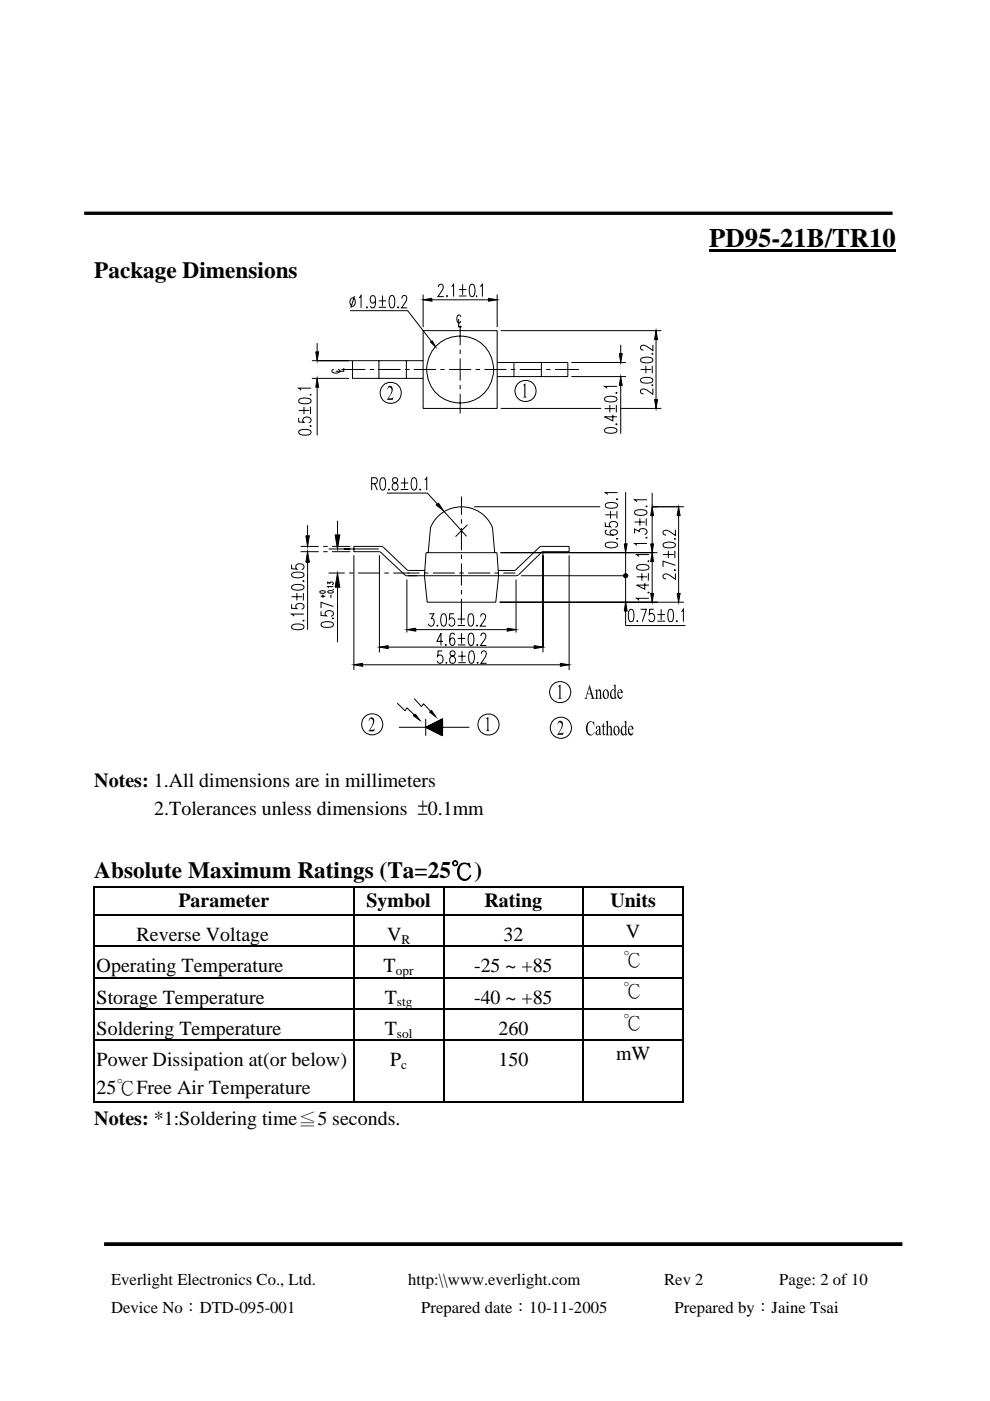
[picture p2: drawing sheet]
<svg xmlns="http://www.w3.org/2000/svg" width="210mm" height="297mm" viewBox="0 0 210 297" stroke-linecap="round" stroke-linejoin="round" font-family="sans-serif">
<path d="M22.1 263.8h169.3" fill="none" stroke="#000" stroke-width=".79" stroke-linecap="butt"/>
<path d="M51.8 54.5h95.9v109.3h-95.9z" fill="#fff"/>
<g fill="none" stroke="#000" stroke-width=".21">
<path d="M66.1 76.5h23.6M67 74.6h.6l-.3 1.9zM67.3 72.7v1.9M70.8 78.3a.44 .44 0 0 0-.4 .5 .44 .44 0 0 0 .6 .3h.4a.44 .44 0 0 0 .7-.3 .44 .44 0 0 0-.4-.5M72.4 78.3h5.1M72.9 78v.7h-1.7M74.3 65.9h12.2l5 6.5M74.5 63.3l.2-.1a.9 .9 0 0 1 .7 .8 .9 .9 0 0 1-.7 .9 1.11 1.11 0 0 1-.2-1.6zM74.8 76.5v3.7h14.9M75.2 62.8l-.8 2.5M76.1 63.2l.5-.5v2.6M77.8 65v.3z"/>
<path d="M78.4 78.3h1M79.7 63.5a.68 .68 0 0 1-.7 .8 .87 .87 0 0 1-.5-.9 .87 .87 0 0 1 .6-.7 1.13 1.13 0 0 1 .6 1.5l-.3 1-.5 .1-.3-.4M80.3 78.3h4.7M80.3 63.8h1.6M80.3 65.2h1.6M80.4 76.5v3.7M81.1 62.7v2.2M82.8 62.8l.4-.1a1.38 1.38 0 0 1 .5 1.5l-.2 1-.5 .1a1.33 1.33 0 0 1-.5-1.5zM84.4 65v.3zM85.2 63.3l.2-.5 .5-.1a.96 .96 0 0 1 .1 1.4l-.8 1.2h1.2M85.9 78.3h.9M86.2 76.5v3.7"/>
<path d="M87.8 78.3h4.7M89.7 63.6l1.9-.4v.7zM89.7 70.1h15.8v16.5h-15.8zM89.7 62.4v7M91.3 72.5l.4-.3 .7 1.3zM91.6 63.6h12M93 60.9l.2-.5 .5-.1a.96 .96 0 0 1 0 1.5l-.8 1.1h1.2M93.4 78.3h.9M94.8 62.6v.3zM95.2 78.3h4.7M95.8 60.8l.4-.5v2.6M97.3 67.6v1.7h.7"/>
<path d="M97.3 61.4h1.6M97.3 62.8h1.6M97.6 69v4.2M97.6 74.1v1M97.6 76v4.7M97.7 67.2l-.2-.4a.95 .95 0 0 0-.4 1.6h.4l.2-.3M98.1 60.3v2.2M99.8 60.4l.4-.1a1.69 1.69 0 0 1 .4 2.1l-.1 .4-.4 .1a1.34 1.34 0 0 1-.6-1.5zM100.9 78.3h.9M101.1 62.6v.3l.1-.1M101.9 60.8l.4-.5v2.6M102.7 78.3h4.7"/>
<path d="M103.6 63.2l1.9 .4-1.9 .3zM105.5 76.9h14.9v2.9h-14.9M105.5 62.4v7M106.2 70.1h34.1M108.4 78.3h.9M109 76.9v2.9M110.2 78.3h4.7M114.8 76.9v2.9M115.8 78.3h1M117.7 78.3h5.1M121.2 79.8h11.6M121.2 76.9h11.6"/>
<path d="M131.4 75h.6l-.3 1.9zM131.7 79.8l.3 1.9h-.6zM131.7 73.1v1.9M135.9 78.3h2.2M136 76a2.64 2.64 0 0 1 2.3 0l.2 .4a1.33 1.33 0 0 1-1.5 .5l-1-.2zM137 77.6v1.5M138.2 75h.3zM138.3 77.6v1.5M138.5 73.1v1.2l-1.3-.9a.75 .75 0 0 0-.8-.2 .75 .75 0 0 0-.5 .7l.2 .2 .4 .1M139.1 70.1l.4 1.9h-.7zM139.1 72v12.7M63.4 88.6v.9l1.1 .1a.59 .59 0 0 1-.3-.6 .59 .59 0 0 1 .4-.5 .82 .82 0 0 1 1 0 .82 .82 0 0 1 .2 1l-.3 .1"/>
<path d="M63.4 87h2.2M63.5 91.3a2.83 2.83 0 0 1 2.3 0l.2 .4a1.34 1.34 0 0 1-1.5 .6l-1-.3-.1-.3zM63.5 84.6a2.83 2.83 0 0 1 2.3 0l.2 .5a1.34 1.34 0 0 1-1.5 .5l-1-.2-.1-.3zM64.5 86.2v1.6M65.7 90.3h.3zM65.7 83.7h.3zM65.8 86.2v1.6M66 82.3h-2.6l.5 .4M66.1 80.2h7.9M67.3 80.2l.3 1.9h-.6zM67.3 82.1v10.2M97.6 81.6v.9"/>
<path d="M97.6 83.5v4.2M106.2 86.6h21.3M128.2 86.6h2.3M128.4 90.9a2.63 2.63 0 0 1 2.3 0l.2 .5a1.38 1.38 0 0 1-1.6 .5l-.9-.3-.2-.2zM128.4 84.3a2.83 2.83 0 0 1 2.3 0l.2 .4a1.38 1.38 0 0 1-1.6 .5l-.9-.2-.2-.3zM129.3 85.8v1.6M130 87.9v1.3l-1.8-.8h2.7M130.6 89.9h.3zM130.6 83.3h.3zM130.7 85.8v1.6M130.9 81.9h-2.7l.5 .4M131.7 86.6h8.6"/>
<path d="M131.7 81.7v10.3M136 80.3a2.84 2.84 0 0 1 2.3 0l.2 .4a1.29 1.29 0 0 1-1.5 .5l-1-.2zM138.2 81.7h.3zM138.5 82.4v1.2l-1.3-.9a.73 .73 0 0 0-.8-.2 .73 .73 0 0 0-.5 .7l.6 .3M138.8 84.7h.7l-.4 1.9zM61.8 119.7v.9l1.2 .1a.61 .61 0 0 1 .1-1.1 .82 .82 0 0 1 1 0 .82 .82 0 0 1 .2 1l-.3 .2M63.8 115.8h3.8M63.8 117h3.8M64.9 113.6h.7l-.4 2.2zM65.2 117l.4 2.2h-.7zM65.2 111.3v2.3M65.2 119.2v14.3"/>
<path d="M68.6 115.8h.9M68.6 117h.9M69.7 116.4h10.6M70.4 115.8h3.9M70.4 117h3.9M71.1 113.4h1l-.5 3zM71.6 110.4v3M75.1 117.7v24.4M78.8 102.5a.77 .77 0 0 0 1-.1 .77 .77 0 0 0 .1-1l-1.1-.1v2.6M79.4 102.5l.6 1.4M80.5 117.7v20.6M80.8 101.4l.5-.1a1.29 1.29 0 0 1 .5 1.5l-.3 1-.4 .1a1.34 1.34 0 0 1-.5-1.5z"/>
<path d="M82 104.5h8.7l8.3 9.2M82.5 103.7v.2zM83.4 101.4a.65 .65 0 0 0 .5 1 .74 .74 0 0 1 .5 1 .74 .74 0 0 1-1 .4l-.1-.1a.93 .93 0 0 1 .8-1.4 .55 .55 0 0 0 .2-.5 .55 .55 0 0 0-.3-.5zM85 102.4h1.6M85 103.8h1.6M85.8 101.3v2.2M87.5 101.4l.4-.1a1.33 1.33 0 0 1 .5 1.5l-.2 1-.5 .1a1.38 1.38 0 0 1-.5-1.5zM89.1 103.7v.2zM90.1 101.8l.4-.5v2.6M90.4 117.2h15l.3 4.9-.5 5.6h-14.6l-.6-5.6zM90.8 117.2l.5-5.3a7.1 7.1 0 0 1 6.6-4.4 7.1 7.1 0 0 1 6.6 4.4l.4 5.3M92.5 107.1l.5-.5 1 1.6z"/>
<path d="M97.9 105.3v3.9M97.9 110.1v.9M97.9 112v4.6M97.9 117.6v.9M97.9 119.5v4.6M99.1 111.3l-2.5 2.5M100.6 107.4h26.7M106.2 117.2h33.2M115.2 117h-.2l-5 4.9-.5 .1-23.3 .1-5.5-5.1h-5.6v-1.2l6 .1 5.4 5h3.6M115.2 117h5.5v-1.2l-6.2 .1-5.2 5h-3.6M115.2 117v21.3M120.7 117.7v24.4"/>
<path d="M128.4 110.7v.9l1.1 .1a.59 .59 0 0 1-.3-.6 .59 .59 0 0 1 .4-.5 .81 .81 0 0 1 1 0 .81 .81 0 0 1 .3 1l-.4 .2M128.4 109.2h2.2M128.5 115.2a2.84 2.84 0 0 1 2.4 0l.1 .4a1.64 1.64 0 0 1-2.1 .5l-.4-.2zM128.5 106.8a2.64 2.64 0 0 1 2.4 0l.1 .4a1.29 1.29 0 0 1-1.5 .6l-1-.3zM128.7 112.4a.48 .48 0 0 0-.2 .8 1.92 1.92 0 0 0 2.5-.3 .83 .83 0 0 0-.8-.6 .83 .83 0 0 0-.8 .6l.3 .4 .4 .2M129.5 108.4v1.5M130.7 114.2h.3zM130.7 105.8h.3zM130.9 108.4v1.5M131 104.4h-2.6l.5 .5M132.4 115.3h.6l-.3 1.9zM132.7 117.2v15.4h12.7"/>
<path d="M132.7 104.4v10.9M134.6 113.1v-.9l1 .5v-.3a.92 .92 0 0 1 1-.3 .92 .92 0 0 1 .6 .8l-.5 .4M134.6 110.7h2.2M134.7 108.3a2.84 2.84 0 0 1 2.4 0l.1 .5a1.7 1.7 0 0 1-2.1 .4l-.4-.2zM135.1 120a2.63 2.63 0 0 1 2.4 0l.1 .4a1.34 1.34 0 0 1-1.5 .5l-1-.3-.1-.2zM135.7 109.9v1.6M137 114h.2zM137 107.4h.2zM137.1 109.9v1.6M137.2 115.2h-2.6l.5 .5M137.2 106h-2.6l.5 .4M137.4 119h.2z"/>
<path d="M137.6 117.6h-2.6l.5 .4M138 115.3h.6l-.3 1.9zM138.3 117.2l.3 1.9h-.6zM138.3 107.4l.3 1.9h-.6zM138.3 104.5v2.9h6.8M138.3 109.3v6M138.3 119.1v6.7M140.6 117.6h2.3M140.8 115.2a2.63 2.63 0 0 1 2.3 0l.2 .4a1.35 1.35 0 0 1-1.5 .6l-1-.3-.2-.3zM141.8 116.8v1.5M143 114.3h.3zM143.1 116.8v1.5"/>
<path d="M143.3 119.8l-2.7-.8v1.2M143.3 112.3v1.2l-1.3-.8a.77 .77 0 0 0-.8-.3 .77 .77 0 0 0-.6 .7l.7 .4M143.9 107.4l.4 1.9h-.7zM143.9 109.3v16.5M61.8 128.1v.9l1.2 .1a.59 .59 0 0 1 .1-1.1 .81 .81 0 0 1 1 0 .81 .81 0 0 1 .2 1l-.3 .1M61.8 126.5h2.3M62 132.6a2.63 2.63 0 0 1 2.3 0l.2 .4a1.34 1.34 0 0 1-1.5 .5l-1-.2-.2-.3zM62 124.2a2.83 2.83 0 0 1 2.3 0l.2 .4a1.69 1.69 0 0 1-2.1 .4l-.4-.1-.2-.3zM62 121.5a2.83 2.83 0 0 1 2.3 0l.2 .5a1.34 1.34 0 0 1-1.5 .5l-1-.3-.2-.2zM63 125.7v1.6M64.2 131.6h.3zM64.2 123.2h.3z"/>
<path d="M64.3 125.7v1.6M64.5 130.2h-2.7l.6 .4M67.9 125.3l.6-.1 .5 .3a.69 .69 0 0 1-1.2 0zM68 126.4h1M68.1 129.6v.9l1.1 .1a.57 .57 0 0 1-.3-.6 .57 .57 0 0 1 .4-.5 .81 .81 0 0 1 1 0 .81 .81 0 0 1 .3 1l-.4 .2M68.2 132.1a2.63 2.63 0 0 1 2.4 0l.1 .4a1.34 1.34 0 0 1-1.5 .5l-1-.2-.1-.3zM68.5 126.1v.7M69.5 123.9v-.5l.5 .3 .1-.3h.3l.3 .2-.2 .4M69.6 125.3l.6-.1 .5 .2a.71 .71 0 0 1-1.2 0zM69.7 121.5h3.4M70.2 126.1v.7M70.5 131.1h.2z"/>
<path d="M70.6 124.9h.1M70.7 124.4h-1.2l.2 .2M70.7 128.6l-2.6-.9v1.2M71.6 121.5l.5 3h-1zM71.6 124.5v11.7M74 121.5h1M75.9 121.5h4.7M80.5 137.2l1.8-.3v.6zM81.5 121.5h1M82.3 137.2h31M83.4 121.5h5.6M86.3 133.5l1.9-.3v.6z"/>
<path d="M86.3 122.9v11.2M88.2 133.5h19.4M89.9 121.5h1M91 130.1h1l-.5 1a.83 .83 0 0 1 .6 .9 .83 .83 0 0 1-.8 .8l-.3-.2-.1-.4M91.8 121.5h4.7M92.8 132.5v.3zM93.7 130.2l.5-.1a1.34 1.34 0 0 1 .5 1.5l-.3 1-.4 .2a1.7 1.7 0 0 1-.4-2.2zM93.8 138h-.9l-.1 1.1a.59 .59 0 0 1 .6-.2 .59 .59 0 0 1 .5 .4 .82 .82 0 0 1 0 1 .82 .82 0 0 1-1 .2l-.1-.4M94 136h-1.3l.8-1.8v2.7M94.6 136.6v.3zM95.5 138.1a.65 .65 0 0 0 .6 1 .73 .73 0 0 1 .5 1.1 .73 .73 0 0 1-1.1 .2 .93 .93 0 0 1 .7-1.4 .56 .56 0 0 0 0-1zM96.3 130.1h-.9l-.1 1.2a.59 .59 0 0 1 .6-.3 .59 .59 0 0 1 .5 .4 .82 .82 0 0 1 0 1 .82 .82 0 0 1-1 .2l-.2-.4"/>
<path d="M96.4 134.6l-.1-.2-.4-.2a1.5 1.5 0 0 0-.5 1.8l.1 .5 .4 .4a.85 .85 0 0 0 .6-.9 .85 .85 0 0 0-.6-.8l-.3 .2-.2 .6M97.1 131.3h1.5M97.1 132.6h1.5M97.1 135.4h1.6M97.1 136.7h1.6M97.2 139.1h1.6M97.4 121.5h1M97.9 130.1v2.3M97.9 125.1v.9M97.9 127v3.9M97.9 134.2v2.3M98 138v2.3"/>
<path d="M99.3 121.5h4.7M99.5 130.2l.4-.1a1.3 1.3 0 0 1 .6 1.5l-.3 1-.4 .2a1.34 1.34 0 0 1-.5-1.5zM99.6 134.4l.4-.2a1.3 1.3 0 0 1 .5 1.5l-.2 1-.5 .2a1.34 1.34 0 0 1-.5-1.5zM99.7 138.1l.4-.1a1.64 1.64 0 0 1 .4 2.1l-.1 .4-.5 .1a1.38 1.38 0 0 1-.5-1.5zM101.2 132.5v.3zM101.2 136.6v.3zM102 130.7v-.3a.58 .58 0 0 1 .9-.1 .58 .58 0 0 1 0 .8l-1 1.7h1.2M102 134.9l.1-.4a.57 .57 0 0 1 .8-.1 .57 .57 0 0 1 .1 .8l-1.1 1.7h1.2M102.1 138.6l.1-.4 .2-.2 .6 .1a1.62 1.62 0 0 1-.5 1.9l-.5 .6h1.2M104.9 121.5h.9M106 127.7h39.1M106.8 121.5h2.5"/>
<path d="M107.6 133.2l1.9 .3-1.9 .3zM109.5 122.9v11.2M110.5 122.1h22.8M113.3 136.9l1.9 .3-1.9 .3zM132.3 122l.4 .1zM132.3 122.1h.4zM132.4 121.9l.3 .2zM132.4 122.2l.3-.1zM132.4 122.3l.3-.2zM132.4 121.8l.3 .3zM132.5 121.8l.2 .3zM132.5 121.7l.2 .4z"/>
<path d="M132.6 121.7l.1 .4zM132.7 121.7v.4zM132.7 122.1l.4-.1zM132.7 122.1l.4-.2zM132.7 122.1l.3-.2zM132.7 122.1l.3-.3zM132.7 122.1l-.3 .2zM132.7 122.1l-.2 .3zM132.7 122.1l-.1 .3zM132.7 122.1v.3zM132.7 122.1l.1 .3zM132.7 122.1l.2 .3z"/>
<path d="M132.7 122.1l.3 .2zM132.7 122.1l.4 .1zM132.7 122.1h.4zM132.7 127.7l.3 1.9h-.6zM132.8 121.7l-.1 .4zM132.9 121.7l-.2 .4zM132.9 121.8l-.2 .3zM133.5 129.3l.4-.1a1.34 1.34 0 0 1 .6 1.5l-.3 1-.4 .1a1.34 1.34 0 0 1-.5-1.5zM135 122.3h2.3M135.2 131.6v.2zM135.9 129.2h1.2l-.9 2.6M136.1 121.5v1.6"/>
<path d="M136.8 123.6v1.3l-1.8-.8h2.6M137.4 125.6h.2zM137.5 121.5v1.6M137.6 126.9h-2.6l.5 .4M138 125.8h.6l-.3 1.9zM138.7 129.2h-.9l-.1 1.1 .4-.2a.87 .87 0 0 1 .8 .8 .87 .87 0 0 1-.8 .9l-.3-.1-.2-.4M139.4 130.3h1.6M139.4 131.7h1.6M140.2 129.2v2.2M141.9 129.3l.4-.1a1.38 1.38 0 0 1 .6 1.5l-.3 1-.4 .1a1.34 1.34 0 0 1-.6-1.5zM143 120.9h.3zM143.3 121.6v1.2l-1.3-.9a.77 .77 0 0 0-.8-.2 .77 .77 0 0 0-.6 .7l.7 .3"/>
<path d="M143.6 131.6v.2zM143.6 125.8h.7l-.4 1.9zM144.5 129.7l.4-.5v2.6M75.1 140.9l1.8-.3v.7zM76.9 140.9h42M84.3 149.1l1.6 1.6 .4-.6 1.6 1.5M84.6 154.2h5.7M87.8 148.1l1.6 1.7 .4-.6 1.5 1.6M88.1 151.4l.9 1.3-1.3-.9zM90.3 152.4v3.6M90.3 154.2l3.6 1.8M90.3 154.2l.1 .1 .2-.3 .6 .7"/>
<path d="M90.3 154.2h.1M90.4 154.1l.3 .3 .9-.8 2.2 2.4M90.4 154.1l-.1 .1M90.5 154.1l.3 .4 1.1-1.1 2 2-.4 .4M90.6 154.1l.5 .5M90.8 153.9l1 1 2.1-2.1-.3-.3-2.2 2.2M90.8 154.5l1-1.1 2.1 2.2M90.8 153.9l1.3 1.2M91 154.6l1.4-1.5 1.5 1.5-.9 1M91 153.8l1.4 1.5M91.1 153.8l1.5 1.6 1.3-1.3M91.1 153.8l1.6 1.6 1.2-1.1"/>
<path d="M91.1 151l.4-.4 .9 1.4zM91.1 153.8l1.7 1.7M91.2 153.8l1.7 1.7 1-.9M91.2 153.8l-.6 .5M91.2 153.7l1.8 1.9 .9-.9M91.2 153.7l2 1.9M91.3 154.7l2-2 .6 .7-1.8 1.7M91.3 153.7l-.7 .7-.2-.3M91.3 153.7l2 2M91.4 153.6l2.2 2.3 .3-.3M91.4 153.6l2.3 2.3M91.5 153.6l2.3 2.3h.1"/>
<path d="M91.5 153.6l2.4 2.4M91.5 153.6l2.4 2.3M91.6 153.5l2.3 2.3M91.7 153.5l2.2 2.2-.2 .2M91.7 153.5l2.2 2.2M91.7 153.5l2.2 2.1M91.8 153.4l2.1 2.1-.4 .3M91.9 153.4l2 2-.4 .4-2.1-2.1-.7 .7 .8-.8M92 153.4l1.9 1.8-.5 .5-2.1-2M92 153.3l1.9 1.9M92.1 153.3l1.8 1.8M92.1 153.3l1.8 1.8-.6 .6"/>
<path d="M92.1 153.3l-1.2 1.2 1.1-1.2M92.2 153.3l1.7 1.7-.7 .7M92.2 153.2l1.7 1.7-.7 .8M92.2 153.2l-1.3 1.3-.4-.4-.1 .1M92.2 153.2l1.7 1.7M92.3 153.2l1.6 1.5M92.4 153.2l1.5 1.5M92.4 155.3l1.5-1.4-1.4 1.4M92.5 153.1l1.4 1.4M92.5 153.1l-1.5 1.5-.4-.5M92.6 153.1l1.3 1.2M92.8 153l1.1 1.1"/>
<path d="M92.8 155.4l1.1-1-1.1 1.1M92.8 153l1.1 1M92.8 152.9l1.1 1.1-1.4 1.3-1.5-1.5-.4 .5M92.9 152.9l-1.8 1.7M92.9 152.9l1 1M92.9 152.9l1 .9M93 152.9l-1.8 1.7M93 152.9l.9 .9M93 152.8l.9 .9M93.1 152.8l.8 .7M93.2 152.7l.7 .7M93.3 152.7l.6 .5"/>
<path d="M93.4 152.7l-2.1 2M93.4 152.6l.5 .6M93.6 152.5l.3 .3M93.7 152.5l.2 .2-2.2 2.2-1-.9-.3 .3 .4-.4 1.1 1.1 2-2M93.7 152.5l-2.3 2.3M93.7 152.5l.2 .2M93.8 152.4l.1 .1M93.8 152.4l-2.3 2.4-.8-.8M93.9 156h.1M93.9 152.4h.1M93.9 152.4l-2.4 2.4 2.4-2.3M93.9 152.5l-2.3 2.3"/>
<path d="M93.9 152.6l-2.3 2.3M93.9 152.9l-.4-.3 .4 .3-2.1 2.1M93.9 153.1l-2 1.9M93.9 153.2l-1.9 1.9M93.9 153.3l-1.8 1.8M93.9 153.4l-1.7 1.7M93.9 153.5l-1.7 1.7-1.3-1.3-.4 .4-.1-.1M93.9 153.5l-1.7 1.7M93.9 153.6l-1.6 1.6M93.9 153.6l-1.6 1.6-1.3-1.3M93.9 153.7l-1.5 1.5 1.5-1.4M93.9 153.8l-1.5 1.5"/>
<path d="M93.9 154.1l-1.3 1.2M93.9 154.2l-1.2-1.2 1.2 1.2-1.2 1.2M93.9 154.2l-1.2 1.2M93.9 154.3l-1.1 1.1M93.9 154.5l-1 1M93.9 154.7l-.9 .9M93.9 154.8l-.8 .8M93.9 154.9l-.8 .7M93.9 155.1l-.6 .6M93.9 155.2l-.6 .5M93.9 155.3l-.5 .5M93.9 155.7l-.3 .2"/>
<path d="M93.9 155.7l-.2 .2M93.9 153l-.4-.4-2.1 2.1-.7-.7M93.9 153.4l-.7-.6-2 1.9M93.9 154.3l-1.3-1.3-1.5 1.6M93.9 154.7l-1.6-1.5 1.6 1.6M93.9 153.6l-.9-.8 .9 .8M93.9 153l-.5-.4 .5 .5M93.9 152.4l-3.6 1.8M93.9 152.4v3.6M93.9 154.2h5.6M94.7 140.4v.2zM97.2 140.5h1.6"/>
<path d="M101.3 140.4v.2zM118.9 140.6l1.8 .3-1.8 .4z"/>
<circle cx="97.6" cy="78.3" r="7.1"/>
<circle cx="82.9" cy="83.3" r="2.24"/>
<circle cx="111.5" cy="82.9" r="2.25"/>
<circle cx="78.9" cy="153.6" r="2.25"/>
<circle cx="103.6" cy="153.6" r="2.24"/>
<circle cx="118.8" cy="146.8" r="2.25"/>
<circle cx="119" cy="154.3" r="2.25"/>
</g>
<g fill="#000">
<path d="M67 74.6h.6l-.3 1.9zM89.7 63.6l1.9-.4v.7zM91.3 72.5l.4-.3 .7 1.3zM103.6 63.2l1.9 .4-1.9 .3zM131.4 75h.6l-.3 1.9zM139.1 70.1l.4 1.9h-.7zM67.3 80.2l.3 1.9h-.6zM110.9 81.7h.2zM131.7 79.8l.3 1.9h-.6zM138.8 84.7h.7l-.4 1.9zM64.9 113.6h.7l-.4 2.2zM65.2 117l.4 2.2h-.7z"/>
<path d="M71.1 113.4h1l-.5 3zM92.5 107.1l.5-.5 1 1.6zM132.4 115.3h.6l-.3 1.9zM138.3 117.2l.3 1.9h-.6zM138 115.3h.6l-.3 1.9zM138.3 107.4l.3 1.9h-.6zM143.9 107.4l.4 1.9h-.7zM71.6 121.5l.5 3h-1zM80.5 137.2l1.8-.3v.6zM86.3 133.5l1.9-.3v.6zM107.6 133.2l1.9 .3-1.9 .3zM113.3 136.9l1.9 .3-1.9 .3z"/>
<path d="M132.3 122l.4 .1zM132.3 122.1h.4zM132.4 121.9l.3 .2zM132.4 122.2l.3-.1zM132.4 122.3l.3-.2zM132.4 121.8l.3 .3zM132.7 127.7l.3 1.9h-.6zM132.7 122.1l-.3 .2zM132.7 122.1l-.2 .3zM132.5 121.8l.2 .3zM132.5 121.7l.2 .4zM132.7 122.1l-.1 .3z"/>
<path d="M132.6 121.7l.1 .4zM132.7 122.1v.3zM132.7 121.7v.4zM132.7 122.1l.1 .3zM132.8 121.7l-.1 .4zM132.7 122.1l.2 .3zM132.9 121.7l-.2 .4zM132.9 121.8l-.2 .3zM132.7 122.1l.3 .2zM132.7 122.1l.3-.3zM132.7 122.1l.3-.2zM132.7 122.1l.4 .1z"/>
<path d="M132.7 122.1l.4-.2zM132.7 122.1h.4zM132.7 122.1l.4-.1zM138 125.8h.6l-.3 1.9zM143.6 125.8h.7l-.4 1.9zM75.1 140.9l1.8-.3v.7zM88.1 151.4l.9 1.3-1.3-.9zM91.1 151l.4-.4 .9 1.4zM103.1 152.4h.1zM118.3 145.5h.2zM118.9 140.6l1.8 .3-1.8 .4zM125.3 153.1h.5z"/>
<path d="M126.2 146.4h.1zM128.5 153.1h.1zM130.1 145.4h.1zM132.4 153.1h.1z"/>
<path d="M82.3 82l.4 .1-.6 .5z" fill-rule="evenodd"/>
<path d="M82.3 82a.58 .58 0 0 1 .7-.1 .58 .58 0 0 1 .3 .6 3.8 3.8 0 0 1-1.2 2.2l.2-.3a2.76 2.76 0 0 0 .7-1.9l-.2-.3z" fill-rule="evenodd"/>
<path d="M82.1 84.7l.3-.2 .8-.1 .2-.2-.1 .6z" fill-rule="evenodd"/>
<path d="M110.9 81.7l.5-.4 .1 2.8 .2 .2h-.8l.3-.2v-1.9l-.1-.5z" fill-rule="evenodd"/>
<path d="M78.4 152.3l.3 .1-.5 .5z" fill-rule="evenodd"/>
<path d="M78.4 152.3a.68 .68 0 0 1 .9 .1 .68 .68 0 0 1 0 .9l-.6 1.1-.5 .6 .2-.3a2.89 2.89 0 0 0 .7-1.9l-.2-.3z" fill-rule="evenodd"/>
<path d="M78.2 155l.3-.3h.7l.3-.2-.1 .5z" fill-rule="evenodd"/>
<path d="M103.1 152.4l.5-.4v2.8l.2 .2h-.7l.2-.2 .1-1.9-.1-.5z" fill-rule="evenodd"/>
<path d="M118.4 153l.3 .1-.5 .5z" fill-rule="evenodd"/>
<path d="M118.4 153a.49 .49 0 0 1 .9 0 2.26 2.26 0 0 1-.7 2.3l-.4 .4 .2-.3a2.84 2.84 0 0 0 .7-1.9l-.2-.3z" fill-rule="evenodd"/>
<path d="M118.3 145.5l.6-.3v2.7l.2 .2h-.7l.2-.2v-1.9v-.5z" fill-rule="evenodd"/>
<path d="M118.2 155.7l.3-.3h.8l.2-.2-.1 .6z" fill-rule="evenodd"/>
<path d="M125 145.2l-.4 1.8 .7 .2h-.7l-.2 .7 .2 .3h-.6l.2-.4z" fill-rule="evenodd"/>
<path d="M125.1 145.2l.8 2.7 .3 .3h-.9l.2-.3-.2-.7-.7-.2h.7l-.3-1.1z" fill-rule="evenodd"/>
<path d="M124.6 153.3a.76 .76 0 0 1 1.2-.2 1.26 1.26 0 0 0-1.2 1.8 .86 .86 0 0 0 1.2 .9 .95 .95 0 0 1-1.1 0 .95 .95 0 0 1-.4-1v-.7z" fill-rule="evenodd"/>
<path d="M125.6 153.1h.2l.2-.2 .1 1z" fill-rule="evenodd"/>
<path d="M125.4 155.8l.3-.2 .4-.4-.3 .6z" fill-rule="evenodd"/>
<path d="M126.2 146.4l.5-.3v.5z" fill-rule="evenodd"/>
<path d="M126.4 146.6h.3l.2-.3 .1 .1-.3 .3v1.3l.2 .2h-.7l.2-.5z" fill-rule="evenodd"/>
<path d="M126.4 154.1l.3-.2h.5l-.5 .2-.2 .5-.1-.3z" fill-rule="evenodd"/>
<path d="M126.4 155.8l.7-.2-.3 .3z" fill-rule="evenodd"/>
<path d="M126.6 154.8l.5-.1-.2 .2a.47 .47 0 0 0-.1 .8l-.4 .1-.1-.4z" fill-rule="evenodd"/>
<path d="M126.9 146.3l.2-.2 .4 .4v1.5l.2 .2h-.7l.2-.3 .1-1-.1-.4z" fill-rule="evenodd"/>
<path d="M126.8 154l.4-.1 .1 .3 .1 1.5-.3 .2-.1-.3 .1-1.4z" fill-rule="evenodd"/>
<path d="M127.1 155.9l.5-.4-.2 .4z" fill-rule="evenodd"/>
<path d="M128 153.3l.1 .6h.3v.2h-.3v1.2l.1 .4h-.3l-.1-1.6-.2-.1z" fill-rule="evenodd"/>
<path d="M128.2 146.3h.2a1.28 1.28 0 0 0 .1 1.8h.3l-.4 .1a1.25 1.25 0 0 1-.2-1.9z" fill-rule="evenodd"/>
<path d="M127.9 155.7l.5-.2-.3 .4z" fill-rule="evenodd"/>
<path d="M128.2 146.3l.3-.2a1.22 1.22 0 0 1 .3 2h-.3a1.23 1.23 0 0 0-.1-1.8z" fill-rule="evenodd"/>
<path d="M128.5 153.1l.4-.3v2.6l.3 .5h-.7l.2-.5v-2.2z" fill-rule="evenodd"/>
<path d="M129.1 154l.2 .1-.3 .3z" fill-rule="evenodd"/>
<path d="M129.2 153.9h.4l.1 .3 .1 1.5 .2 .2h-.7l.2-.3v-.9v-.4z" fill-rule="evenodd"/>
<path d="M129.7 146.3h.3a1.22 1.22 0 0 0 .2 1.9h-.1a.75 .75 0 0 1-.7-1.1z" fill-rule="evenodd"/>
<path d="M129.7 146.3l.3-.2 .3 .2z" fill-rule="evenodd"/>
<path d="M130.4 154h.3a1.27 1.27 0 0 0 0 1.8h.4l-.4 .1a1.24 1.24 0 0 1-.3-1.9z" fill-rule="evenodd"/>
<path d="M130.1 145.4l.5-.3 .1 2.9h-.4l-.1 .2-.1-.2 .2-.1a1.75 1.75 0 0 0-.1-1.6h.1v-.4v-.4z" fill-rule="evenodd"/>
<path d="M130.4 154l.3-.1a1.19 1.19 0 0 1 .4 1.9h-.3a1.23 1.23 0 0 0-.1-1.8z" fill-rule="evenodd"/>
<path d="M130.3 148l.5-.1-.4 .3z" fill-rule="evenodd"/>
<path d="M131.3 146.2l.2 .1-.5 .6z" fill-rule="evenodd"/>
<path d="M131.3 146.2a.57 .57 0 0 1 .6 .1 .57 .57 0 0 1 .2 .6h-1l.2 .7 .3 .3-.5 .1-.1-1.1 .8-.1a.48 .48 0 0 0-.5-.6z" fill-rule="evenodd"/>
<path d="M132 154h.3a1.25 1.25 0 0 0 .1 1.9l-.2 .1a1.3 1.3 0 0 1-.2-2z" fill-rule="evenodd"/>
<path d="M131.1 148l.8-.2 .1-.4a.65 .65 0 0 1-.6 .8z" fill-rule="evenodd"/>
<path d="M132 154l.3-.1 .3 .1z" fill-rule="evenodd"/>
<path d="M132.4 153.1l.4-.3 .1 2.9h-.3l-.2 .2-.1-.2 .2-.1a1.7 1.7 0 0 0-.1-1.5l.2-.1v-.4v-.5z" fill-rule="evenodd"/>
<path d="M132.6 155.7l.5-.1-.4 .4z" fill-rule="evenodd"/>
<path d="M133.5 153.9l.3 .1-.3 .1-.1 .4-.2 .1z" fill-rule="evenodd"/>
<path d="M133.5 153.9h.3a.58 .58 0 0 1 .6 .7h-1a.83 .83 0 0 0 .5 1l-.5 .1-.2-1.1 .8-.1a.49 .49 0 0 0-.5-.6z" fill-rule="evenodd"/>
<path d="M133.4 155.7l.7-.2 .2-.4a.54 .54 0 0 1-.2 .8 .54 .54 0 0 1-.7-.2z" fill-rule="evenodd"/>
</g>
<g fill="#000">
<path d="M150.4 52.9h39.6v.6h-39.6zM19.9 187.9h.2v.3h-.2zM19.9 193.8h.2v.3h-.2zM74.9 187.9h.3v.3h-.3zM74.9 193.8h.3v.3h-.3zM94 187.9h.2v.3h-.2zM94 193.8h.2v.3h-.2zM123.6 187.9h.2v.3h-.2zM123.6 193.8h.2v.3h-.2zM144.8 187.9h.2v.3h-.2zM144.8 193.8h.2v.3h-.2zM19.9 200.5h.2v.3h-.2z"/>
<path d="M19.9 207.1h.2v.3h-.2zM19.9 213.8h.2v.3h-.2zM74.9 200.5h.3v.3h-.3zM74.9 207.1h.3v.3h-.3zM74.9 213.8h.3v.3h-.3zM94 200.5h.2v.3h-.2zM94 207.1h.2v.3h-.2zM94 213.8h.2v.3h-.2zM123.6 200.5h.2v.3h-.2zM123.6 207.1h.2v.3h-.2zM123.6 213.8h.2v.3h-.2zM144.8 200.5h.2v.3h-.2z"/>
<path d="M144.8 207.1h.2v.3h-.2zM144.8 213.8h.2v.3h-.2zM19.9 220.4h.2v.3h-.2zM74.9 220.4h.3v.3h-.3zM94 220.4h.2v.3h-.2zM123.6 220.4h.2v.3h-.2zM144.8 220.4h.2v.3h-.2zM144.8 233.4h.2v.3h-.2z"/>
</g>
<g fill="none" stroke="#000" stroke-width=".25">
<path d="M19.9 188.1h55M20 188.2v5.6M20 194.1v6.4M20.1 194h54.8M75 188.2v5.6M75 194.1v6.4M75.2 188.1h18.8M75.2 194h18.8M94.1 188.2v5.6M94.1 194.1v6.4M94.2 188.1h29.4M94.2 194h29.4"/>
<path d="M123.7 188.2v5.6M123.7 194.1v6.4M123.8 188.1h21M123.8 194h21M144.9 188.2v5.6M144.9 194.1v6.4M20 200.8v6.3M20 207.4v6.4M20 214.1v6.3M20.1 200.6h54.8M20.1 207.3h54.8M20.1 213.9h54.8"/>
<path d="M75 200.8v6.3M75 207.4v6.4M75 214.1v6.3M75.2 200.6h18.8M75.2 207.3h18.8M75.2 213.9h18.8M94.1 200.8v6.3M94.1 207.4v6.4M94.1 214.1v6.3M94.2 200.6h29.4M94.2 207.3h29.4M94.2 213.9h29.4"/>
<path d="M123.7 200.8v6.3M123.7 207.4v6.4M123.7 214.1v6.3M123.8 200.6h21M123.8 207.3h21M123.8 213.9h21M144.9 200.8v6.3M144.9 207.4v6.4M144.9 214.1v6.3M19.9 233.6h55M20 220.7v13M20.1 220.6h54.8"/>
<path d="M75 220.7v13M75.2 220.6h18.8M75.2 233.6h18.8M94.1 220.7v13M94.2 220.6h29.4M94.2 233.6h29.4M123.7 220.7v13M123.8 220.6h21M123.8 233.6h21M144.9 220.7v13"/>
</g>
<path d="M17.9 45.2h171.4" fill="none" stroke="#000" stroke-width=".71" stroke-linecap="butt"/>
<text font-size="5.7" x="150.4" y="52.3">PD95-21B/TR10</text>
<g font-size="4.9">
<text x="20" y="58.8">Package Dimensions</text>
<text x="20" y="186.2">Absolute Maximum Ratings (Ta=25℃)</text>
</g>
<g font-size="4.2">
<text x="20" y="166.9">Notes: 1.All dimensions are in millimeters</text>
<text x="32.7" y="172.7">2.Tolerances unless dimensions ±0.1mm</text>
<text x="37.8" y="192.3">Parameter</text>
<text x="77.7" y="192.3">Symbol</text>
<text x="102.8" y="192.3">Rating</text>
<text x="129.5" y="192.3">Units</text>
<text x="29" y="199.5">Reverse Voltage</text>
<text x="82.1" y="199.5">V</text>
<text x="106.8" y="199.5">32</text>
<text x="132.8" y="198.8">V</text>
<text x="20.5" y="206.2">Operating Temperature</text>
<text x="81.4" y="206.2">T</text>
<text x="100.5" y="206.2">-25 ~ +85</text>
<text x="132.2" y="204.8">℃</text>
<text x="20.5" y="212.8">Storage Temperature</text>
<text x="81.6" y="212.8">T</text>
<text x="100.5" y="212.8">-40 ~ +85</text>
<text x="132.2" y="211.4">℃</text>
<text x="20.5" y="219.5">Soldering Temperature</text>
<text x="81.6" y="219.5">T</text>
<text x="105.7" y="219.5">260</text>
<text x="132.2" y="218.1">℃</text>
<text x="20.5" y="226.1">Power Dissipation at(or below)</text>
<text x="82.7" y="226.1">P</text>
<text x="105.7" y="226.1">150</text>
<text x="130.7" y="224.7">mW</text>
<text x="20.5" y="231.9">25℃Free Air Temperature</text>
<text x="20" y="238.5">Notes: *1:Soldering time≦5 seconds.</text>
</g>
<g font-size="3.5">
<text x="23.6" y="272.4">Everlight Electronics Co., Ltd.</text>
<text x="86.6" y="272.4">http:\\www.everlight.com</text>
<text x="140.9" y="272.4">Rev 2</text>
<text x="165.2" y="272.4">Page: 2 of 10</text>
<text x="23.6" y="278.3">Device No：DTD-095-001</text>
<text x="89.3" y="278.3">Prepared date：10-11-2005</text>
<text x="143.1" y="278.3">Prepared by：Jaine Tsai</text>
</g>
<g font-size="2.8">
<text x="85.1" y="200">R</text>
<text x="83.9" y="206.7">opr</text>
<text x="84.2" y="213.3">stg</text>
<text x="84.2" y="220">sol</text>
<text x="85.1" y="226.6">c</text>
</g>
</svg>
